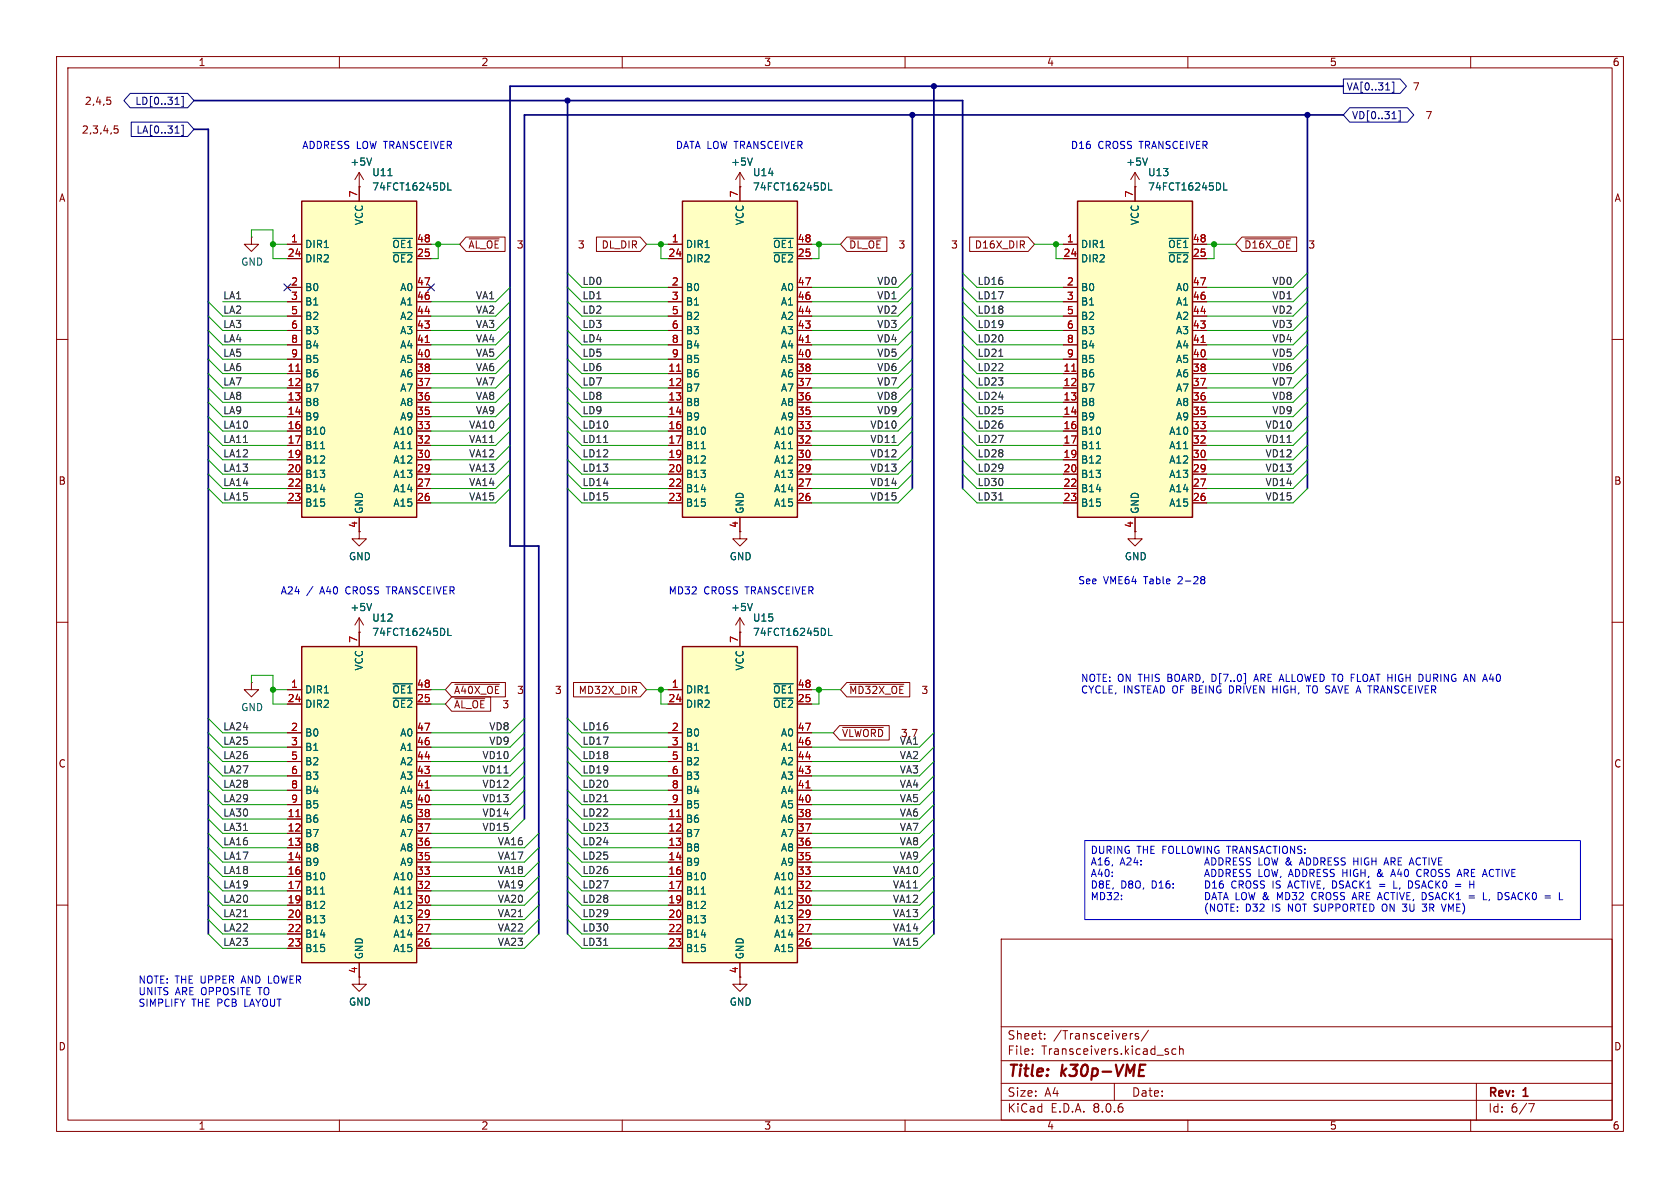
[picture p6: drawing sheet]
<svg xmlns="http://www.w3.org/2000/svg" width="297mm" height="210mm" viewBox="0 0 297 210" stroke-linecap="round" stroke-linejoin="round" font-family="sans-serif">
<g fill="none" stroke="#840000" stroke-width=".18">
<path d="M10 10h277v190h-277zM12 12h273v186h-273zM60 10v2M110 10v2M160 10v2M210 10v2M260 10v2M63.5 33h.1M63.5 30.5v2.5M63.5 30.5l-.8 1.3M63.5 30.5l.8 1.3M200.7 33h.1"/>
<path d="M200.7 30.5v2.5M200.7 30.5l-.8 1.3M200.7 30.5l.7 1.3M10 60h2M44.4 41.9v1.3h1.3l-1.3 1.3-1.2-1.3h1.2M44.4 41.9h.1M285 60h2M130.8 94v1.3h1.3l-1.3 1.2-1.3-1.2h1.3M10 110h2M63.5 111.8h.1M63.5 109.2l-.8 1.3M63.5 109.2v2.6"/>
<path d="M63.5 109.2l.8 1.3M285 110h2M44.4 120.7v1.2h1.3l-1.3 1.3-1.2-1.3h1.2M44.4 120.7h.1M10 160h2M285 160h2M177 166h108v32h-108zM60 198v2M110 198v2M160 198v2M177 194.5h108M177 191.5h108"/>
<path d="M177 187.5h108M177 181.5h108M182.5 186.3v.1M182.5 185.5v.1M184.7 183.6v.1M184.7 182.8v.1M197 191.5v3M200.1 182.7h.1M201.2 182.8l-.3-.1-.2 .2v.2l.5 .2v.3h-.5M203 182.1l-1.3 2M206.4 185.9l.2 .2-.2 .3M206.4 185.4l.1 .1"/>
<path d="M207.9 185.5l-.4-.1-.3 .3v.4l.1 .2h.6M208.5 185.5l.2-.1 .4 .1 .1 .9M208.5 184.9v1.5M210 198v2M260 198v2M261 191.5v6.5M270.2 195.1h1l-.6 1.5"/>
</g>
<path d="M201.3 190.2h1M201.6 188.2h.9" fill="none" stroke="#840000" stroke-width=".4"/>
<path d="M65.7 27.9l-.4 1.3M202.9 27.9l-.5 1.3M65.7 106.7l-.4 1.2" fill="none" stroke="#006464" stroke-width=".18"/>
<path d="M53.3 114.3h20.4v55.9h-20.4z" fill="#ffffc2"/>
<path d="M53.3 114.3h20.4v55.9h-20.4z" fill="none" stroke="#840000" stroke-width=".25"/>
<g fill="none" stroke="#840000" stroke-width=".18">
<path d="M63.5 111.8v2.5M50.8 121.9h2.5M50.8 129.5h2.5M50.8 124.5h2.5M50.8 132.1h2.5M50.8 139.7h2.5M50.8 137.2h2.5M50.8 134.6h2.5M73.7 121.9h2.5M73.7 129.5h2.5M73.7 124.5h2.5M73.7 132.1h2.5"/>
<path d="M73.7 139.7h2.5M73.7 137.2h2.5M73.7 134.6h2.5M50.8 144.8h2.5M50.8 147.3h2.5M50.8 149.9h2.5M50.8 152.4h2.5M50.8 154.9h2.5M50.8 157.5h2.5M50.8 142.2h2.5M73.7 144.8h2.5M73.7 147.3h2.5"/>
<path d="M73.7 149.9h2.5M73.7 152.4h2.5M73.7 154.9h2.5M73.7 157.5h2.5M73.7 142.2h2.5M50.8 160h2.5M50.8 162.6h2.5M50.8 165.1h2.5M50.8 167.6h2.5M63.5 170.2v2.5M73.7 160h2.5M73.7 162.6h2.5"/>
<path d="M73.7 165.1h2.5M73.7 167.6h2.5M130.8 172.7v1.3h1.3l-1.3 1.3-1.3-1.3h1.3"/>
</g>
<path d="M75.2 139.3h.7M52.3 144.4h.7" fill="none" stroke="#a90000" stroke-width=".18"/>
<path d="M79.2 111.1v1.2h.6M69.5 123.4h3.4M69.5 120.9h3.4M56.7 158.1h.7" fill="none" stroke="#006464" stroke-width=".18"/>
<path d="M120.6 114.3h20.4v55.9h-20.4z" fill="#ffffc2"/>
<path d="M120.6 114.3h20.4v55.9h-20.4z" fill="none" stroke="#840000" stroke-width=".25"/>
<g fill="none" stroke="#840000" stroke-width=".18">
<path d="M130.8 111.8v2.5M118.1 121.9h2.5M118.1 129.5h2.5M118.1 124.5h2.5M118.1 132.1h2.5M118.1 139.7h2.5M118.1 137.2h2.5M118.1 134.6h2.5M141 121.9h2.5M141 129.5h2.5M141 124.5h2.5M141 132.1h2.5"/>
<path d="M141 139.7h2.5M141 137.2h2.5M141 134.6h2.5M118.1 144.8h2.5M118.1 147.3h2.5M118.1 149.9h2.5M118.1 152.4h2.5M118.1 154.9h2.5M118.1 157.5h2.5M118.1 142.2h2.5M141 144.8h2.5M141 147.3h2.5"/>
<path d="M141 149.9h2.5M141 152.4h2.5M141 154.9h2.5M141 157.5h2.5M141 142.2h2.5M118.1 160h2.5M118.1 162.6h2.5M118.1 165.1h2.5M118.1 167.6h2.5M130.8 170.2v2.5M141 160h2.5M141 162.6h2.5"/>
<path d="M141 165.1h2.5M141 167.6h2.5"/>
</g>
<path d="M142.5 139.3h.7M119.6 144.4h.7" fill="none" stroke="#a90000" stroke-width=".18"/>
<path d="M146.5 111.1v1.2h.6M136.8 123.4h3.4M136.8 120.9h3.4M124 158.1h.7" fill="none" stroke="#006464" stroke-width=".18"/>
<path d="M53.3 35.6h20.4v55.8h-20.4z" fill="#ffffc2"/>
<path d="M53.3 35.6h20.4v55.8h-20.4z" fill="none" stroke="#840000" stroke-width=".25"/>
<g fill="none" stroke="#840000" stroke-width=".18">
<path d="M63.5 33v2.6M50.8 43.2h2.5M50.8 50.8h2.5M50.8 45.7h2.5M50.8 53.3h2.5M50.8 58.4h2.5M50.8 55.9h2.5M73.7 43.2h2.5M73.7 50.8h2.5M73.7 45.7h2.5M73.7 53.3h2.5M73.7 58.4h2.5"/>
<path d="M73.7 55.9h2.5M50.8 66h2.5M50.8 68.6h2.5M50.8 71.1h2.5M50.8 73.7h2.5M50.8 76.2h2.5M50.8 78.7h2.5M50.8 63.5h2.5M50.8 61h2.5M73.7 66h2.5M73.7 68.6h2.5M73.7 71.1h2.5"/>
<path d="M73.7 73.7h2.5M73.7 76.2h2.5M73.7 78.7h2.5M73.7 63.5h2.5M73.7 61h2.5M50.8 81.3h2.5M50.8 83.8h2.5M50.8 86.4h2.5M50.8 88.9h2.5M63.5 91.4v2.6M73.7 81.3h2.5M73.7 83.8h2.5"/>
<path d="M73.7 86.4h2.5M73.7 88.9h2.5"/>
</g>
<path d="M52.3 65.6h.7M75.2 60.5h.7" fill="none" stroke="#a90000" stroke-width=".18"/>
<path d="M68.6 31.1h.7M79.2 32.3v1.3h.6M69.5 44.7h3.4M69.5 42.1h3.4M56.7 79.3h.7" fill="none" stroke="#006464" stroke-width=".18"/>
<path d="M190.5 35.6h20.3v55.8h-20.3z" fill="#ffffc2"/>
<path d="M190.5 35.6h20.3v55.8h-20.3z" fill="none" stroke="#840000" stroke-width=".25"/>
<g fill="none" stroke="#840000" stroke-width=".18">
<path d="M200.7 33v2.6M188 43.2h2.5M188 50.8h2.5M188 45.7h2.5M188 53.3h2.5M188 58.4h2.5M188 55.9h2.5M210.8 43.2h2.6M210.8 50.8h2.6M210.8 45.7h2.6M210.8 53.3h2.6M210.8 58.4h2.6"/>
<path d="M210.8 55.9h2.6M188 66h2.5M188 68.6h2.5M188 71.1h2.5M188 73.7h2.5M188 76.2h2.5M188 78.7h2.5M188 63.5h2.5M188 61h2.5M210.8 66h2.6M210.8 68.6h2.6M210.8 71.1h2.6"/>
<path d="M210.8 73.7h2.6M210.8 76.2h2.6M210.8 78.7h2.6M210.8 63.5h2.6M210.8 61h2.6M63.5 94v1.3h1.3l-1.3 1.2-1.3-1.2h1.3M188 81.3h2.5M188 83.8h2.5M188 86.4h2.5M188 88.9h2.5M200.7 91.4v2.6M210.8 81.3h2.6"/>
<path d="M210.8 83.8h2.6M210.8 86.4h2.6M210.8 88.9h2.6M130.8 111.8h.1M130.8 109.2l-.8 1.3M130.8 109.2v2.6M130.8 109.2l.8 1.3"/>
</g>
<path d="M189.5 65.6h.7M212.3 60.5h.8" fill="none" stroke="#a90000" stroke-width=".18"/>
<path d="M216.3 32.3v1.3h.6M206.6 44.7h3.5M206.6 42.1h3.5M193.8 79.3h.8M133 106.7l-.4 1.2" fill="none" stroke="#006464" stroke-width=".18"/>
<path d="M120.6 35.6h20.4v55.8h-20.4z" fill="#ffffc2"/>
<path d="M120.6 35.6h20.4v55.8h-20.4z" fill="none" stroke="#840000" stroke-width=".25"/>
<g fill="none" stroke="#840000" stroke-width=".18">
<path d="M18.9 17.2h.6M19.4 17.7l.2 .2v.3l-.2 .3M20.2 22.3h.6M20.2 22.8l.4-.1 .3 .3-.1 .5h-.6M63.5 33h.1M63.5 33v2.6M130.8 33h.1M130.8 30.5v5.1M130.8 30.5l-.8 1.3M130.8 30.5l.8 1.3M200.7 33h.1M200.7 33v2.6"/>
<path d="M50.8 43.2h2.5M50.8 50.8h2.5M50.8 45.7h2.5M50.8 53.3h2.5M50.8 58.4h2.5M50.8 55.9h2.5M73.7 43.2h2.5M73.7 50.8h2.5M73.7 45.7h2.5M73.7 53.3h2.5M73.7 58.4h2.5M73.7 55.9h2.5"/>
<path d="M82.4 41.9h6.9v2.6h-6.9l-1.1-1.3zM82.9 42.2h5.3M105.4 41.9h7.8l1.1 1.3-1.1 1.3h-7.8zM118.1 43.2h2.5M118.1 50.8h2.5M118.1 45.7h2.5M118.1 53.3h2.5M118.1 58.4h2.5M118.1 55.9h2.5M141 43.2h2.5M141 50.8h2.5M141 45.7h2.5"/>
<path d="M141 53.3h2.5M141 58.4h2.5M141 55.9h2.5M149.7 41.9h7.1v2.6h-7.1l-1.1-1.3zM150.2 42.2h5.5M171.4 41.9h10.4l1.1 1.3-1.1 1.3h-10.4zM188 43.2h2.5M188 50.8h2.5M188 45.7h2.5M188 53.3h2.5M188 58.4h2.5M188 55.9h2.5"/>
<path d="M210.8 43.2h2.6M210.8 50.8h2.6M210.8 45.7h2.6M210.8 53.3h2.6M210.8 58.4h2.6M210.8 55.9h2.6M219.6 41.9h9.6v2.6h-9.6l-1.2-1.3zM220.1 42.2h8.1M50.8 66h2.5M50.8 68.6h2.5M50.8 71.1h2.5M50.8 73.7h2.5"/>
<path d="M50.8 76.2h2.5M50.8 78.7h2.5M50.8 63.5h2.5M50.8 61h2.5M73.7 66h2.5M73.7 68.6h2.5M73.7 71.1h2.5M73.7 73.7h2.5M73.7 76.2h2.5M73.7 78.7h2.5M73.7 63.5h2.5M73.7 61h2.5"/>
<path d="M118.1 66h2.5M118.1 68.6h2.5M118.1 71.1h2.5M118.1 73.7h2.5M118.1 76.2h2.5M118.1 78.7h2.5M118.1 63.5h2.5M118.1 61h2.5M141 66h2.5M141 68.6h2.5M141 71.1h2.5M141 73.7h2.5"/>
<path d="M141 76.2h2.5M141 78.7h2.5M141 63.5h2.5M141 61h2.5M188 66h2.5M188 68.6h2.5M188 71.1h2.5M188 73.7h2.5M188 76.2h2.5M188 78.7h2.5M188 63.5h2.5M188 61h2.5"/>
<path d="M210.8 66h2.6M210.8 68.6h2.6M210.8 71.1h2.6M210.8 73.7h2.6M210.8 76.2h2.6M210.8 78.7h2.6M210.8 63.5h2.6M210.8 61h2.6M50.8 81.3h2.5M50.8 83.8h2.5M50.8 86.4h2.5M50.8 88.9h2.5"/>
<path d="M63.5 91.4v2.6M73.7 81.3h2.5M73.7 83.8h2.5M73.7 86.4h2.5M73.7 88.9h2.5M118.1 81.3h2.5M118.1 83.8h2.5M118.1 86.4h2.5M118.1 88.9h2.5M130.8 91.4v2.6M141 81.3h2.5M141 83.8h2.5"/>
<path d="M141 86.4h2.5M141 88.9h2.5M188 81.3h2.5M188 83.8h2.5M188 86.4h2.5M188 88.9h2.5M200.7 91.4v3.9h1.2l-1.2 1.2-1.3-1.2h1.3M210.8 81.3h2.6M210.8 83.8h2.6M210.8 86.4h2.6M210.8 88.9h2.6M63.5 111.8h.1"/>
<path d="M63.5 111.8v2.5M130.8 111.8h.1M130.8 111.8v2.5M50.8 121.9h2.5M50.8 129.5h2.5M50.8 124.5h2.5M50.8 132.1h2.5M50.8 139.7h2.5M50.8 137.2h2.5M50.8 134.6h2.5M73.7 121.9h2.5M73.7 129.5h2.5"/>
<path d="M73.7 124.5h2.5M73.7 132.1h2.5M73.7 139.7h2.5M73.7 137.2h2.5M73.7 134.6h2.5M79.9 120.6h9.4v2.6h-9.4l-1.2-1.3zM79.9 123.2h6.8v2.5h-6.8l-1.2-1.2zM80.4 121h7.9M80.4 123.5h5.3M101.4 120.6h11.8l1.1 1.3-1.1 1.3h-11.8zM118.1 121.9h2.5M118.1 129.5h2.5"/>
<path d="M118.1 124.5h2.5M118.1 132.1h2.5M118.1 139.7h2.5M118.1 137.2h2.5M118.1 134.6h2.5M141 121.9h2.5M141 129.5h2.5M141 124.5h2.5M141 132.1h2.5M141 139.7h2.5M141 137.2h2.5M141 134.6h2.5"/>
<path d="M148.4 128.3h8.8v2.5h-8.8l-1.1-1.3zM149 128.6h7.2M149.7 120.6h11.1v2.6h-11.1l-1.1-1.3zM150.2 121h9.6M50.8 144.8h2.5M50.8 147.3h2.5M50.8 149.9h2.5M50.8 152.4h2.5M50.8 154.9h2.5M50.8 157.5h2.5M50.8 142.2h2.5M73.7 144.8h2.5"/>
<path d="M73.7 147.3h2.5M73.7 149.9h2.5M73.7 152.4h2.5M73.7 154.9h2.5M73.7 157.5h2.5M73.7 142.2h2.5M118.1 144.8h2.5M118.1 147.3h2.5M118.1 149.9h2.5M118.1 152.4h2.5M118.1 154.9h2.5M118.1 157.5h2.5"/>
<path d="M118.1 142.2h2.5M141 144.8h2.5M141 147.3h2.5M141 149.9h2.5M141 152.4h2.5M141 154.9h2.5M141 157.5h2.5M141 142.2h2.5M50.8 160h2.5M50.8 162.6h2.5M50.8 165.1h2.5M50.8 167.6h2.5"/>
<path d="M63.5 170.2v3.8h1.3l-1.3 1.3-1.3-1.3h1.3M73.7 160h2.5M73.7 162.6h2.5M73.7 165.1h2.5M73.7 167.6h2.5M118.1 160h2.5M118.1 162.6h2.5M118.1 165.1h2.5M118.1 167.6h2.5M130.8 170.2v2.5M141 160h2.5M141 162.6h2.5"/>
<path d="M141 165.1h2.5M141 167.6h2.5"/>
</g>
<path d="M52.3 65.6h.7M75.2 60.5h.7M119.6 65.6h.7M142.5 60.5h.7M189.5 65.6h.7M212.3 60.5h.8M75.2 139.3h.7M142.5 139.3h.7M52.3 144.4h.7M119.6 144.4h.7" fill="none" stroke="#a90000" stroke-width=".18"/>
<g fill="none" stroke="#006464" stroke-width=".18">
<path d="M65.7 27.9l-.4 1.3M68.6 31.1h.7M79.2 32.3v1.3h.6M133 27.9l-.4 1.3M146.5 32.3v1.3h.6M202.9 27.9l-.5 1.3M216.3 32.3v1.3h.6M69.5 44.7h3.4M69.5 42.1h3.4M136.8 44.7h3.4M136.8 42.1h3.4M206.6 44.7h3.5"/>
<path d="M206.6 42.1h3.5M56.7 79.3h.7M124 79.3h.7M193.8 79.3h.8M65.7 106.7l-.4 1.2M79.2 111.1v1.2h.6M133 106.7l-.4 1.2M146.5 111.1v1.2h.6M69.5 123.4h3.4M69.5 120.9h3.4M136.8 123.4h3.4M136.8 120.9h3.4"/>
<path d="M56.7 158.1h.7M124 158.1h.7"/>
</g>
<g fill="none" stroke="#000084" stroke-width=".18">
<path d="M23 16.5h10.2l1.1 1.3-1.1 1.3h-10.2l-1.1-1.3zM30.9 18.5h.8M32.1 17.1h.3v1.8h-.3M237.5 14h10l1.1 1.2-1.1 1.3h-10zM238.6 19h10.2l1.1 1.3-1.1 1.3h-10.2l-1.1-1.3zM246.1 14.5h.3v1.8h-.3M247.2 19.6h.3v1.8h-.3M23.2 21.6h10l1.1 1.3-1.1 1.2h-10zM30.9 23.5h.8M32.1 22.1h.3v1.9h-.3M246.1 21h.7M50.2 50.2l1.2 1.2"/>
<path d="M51.4 50.2l-1.2 1.2M75.6 50.2l1.2 1.2M76.8 50.2l-1.2 1.2"/>
</g>
<path d="M106.7 78.2h.7M176.6 63h.7M176.6 88.4h.7M106.7 141.7h.7M106.7 167.1h.7" fill="none" stroke="#0f0f0f" stroke-width=".18"/>
<g fill="none" stroke="#0000c2" stroke-width=".18">
<path d="M212.5 101.9h.3l.2 .3-.2 .3M212.5 102.5h.3M212.8 102.5l.2 .2v.3l-.2 .2h-.3M222.1 119.2l-.5 1.3M221.8 120.1h.6M231.3 121.2v1.3M260 120.5v-1.3l.7 1.3M191.8 148.6h87.6v14h-87.6zM213 152.9l.4-1.3 .4 1.3M213 155l.4-1.3 .4 1.3M213.1 152.5h.6M213.1 154.6h.6"/>
<path d="M213.1 155.7a.64 .64 0 0 1 .8 .7 .64 .64 0 0 1-.8 .6zM213.1 157.8a.64 .64 0 0 1 .8 .6 .64 .64 0 0 1-.8 .6zM213.5 159.6a1.46 1.46 0 0 0 0 2M214.2 151.6v1.3a.66 .66 0 0 0 .7-.3 .66 .66 0 0 0-.1-.8M214.2 153.7a.64 .64 0 0 1 .8 .6 .64 .64 0 0 1-.8 .7zM214.2 159l.5-1.2 .4 1.2M214.4 157h.7M214.4 156.1l.3-.4v1.3M214.4 158.7h.6M214.7 159.8v1.3l-.7-1.3v1.3M215.3 157.8h.7M215.3 160l.3-.2a.43 .43 0 0 1 .5 .4v.5a.42 .42 0 0 1-.4 .4 .42 .42 0 0 1-.4-.4z"/>
<path d="M215.5 151.6v1.3a.66 .66 0 0 0 .7-.3 .66 .66 0 0 0-.1-.8M215.5 153.7a.64 .64 0 0 1 .7 .6 .64 .64 0 0 1-.7 .7zM215.7 157.8v1.2M216.2 155.7l-.4 .1a.86 .86 0 0 0 0 1.2l.4-.1 .1-.4-.3-.3h-.2l-.2 .3M216.3 159l.4-1.2 .4 1.2M216.4 158.7h.6M216.5 159.8h.7M216.8 151.6v1.3M216.8 154.3h.6l.1-.2-.1-.3-.6-.1v1.3M216.8 159.8v1.3M217.1 152.3l.4 .6M217.1 154.3l.4 .7"/>
<path d="M217.5 151.9l-.1 .3-.6 .1M218 155.8l-.3 .5 .3 .6M218 151.6v1.3h.6M218 152.2h.5M218 154.3h.5M218.2 159.8h-.6v1.3h.6M218.6 153.7h-.6v1.3h.6M219.1 151.9l.2 .3 .4 .2 .2 .1-.3 .4-.5-.1M219.9 153.7h-.5l-.2 .1v.4l.5 .2 .2 .3-.3 .3-.5-.1M220.3 151.9l.2 .3 .4 .2 .2 .1-.3 .4-.5-.1M221.1 153.7h-.5l-.2 .1v.4l.5 .2 .2 .3-.3 .3-.5-.1M227.8 156.6h.6"/>
<path d="M228.1 155.7l.4 1.3M243.9 156.3h.9M243.9 156.7h.9M244.8 152.5h.6M245.1 151.6l-.4 1.3M246 154.6h.6M246.3 153.7l-.4 1.3M246.4 155.7v1.3h.6M247.5 156.9l-.1 .3M250.2 156.9l.2 .1M250.2 156l.3 .3M250.5 155.7l-.2 .1"/>
<path d="M250.6 153.9l-.1 .3v.5l.4 .3M255.7 159.8l-.5 1.3M259.7 158.4h1M259.7 158.7h1M259.8 155.7v1.3M260.6 155.7v1.3M262.2 157.8v1.2h.7M275.7 157.8v1.2M217.6 160.4h.4M218.8 161v.1M218.8 160.3v.1M251.5 161h.6"/>
<path d="M252 160.3l.1 .1"/>
</g>
<path d="M34.3 17.8h135.9v68.6M100.3 17.8v147.3M165.1 15.2v149.9M237.5 15.2h-147.3v81.3h5v68.6M34.3 22.9h2.5v142.2M161.3 20.3v66.1M231.1 20.3v66.1M237.5 20.3h-144.8v124.5" fill="none" stroke="#000084" stroke-width=".3"/>
<g fill="none" stroke="#009600" stroke-width=".18">
<path d="M36.8 58.4l2.6 2.6h11.4M36.8 53.3l2.6 2.6h11.4M36.8 55.9l2.6 2.5h11.4M39.4 53.3h11.4M44.4 41.9v-1.3h3.9v5.1h2.5M48.3 43.2h2.5M76.2 43.2h5.1M77.5 43.2v2.5h-1.3M90.2 58.4l-2.6 2.6h-11.4M90.2 53.3l-2.6 2.6h-11.4M90.2 55.9l-2.6 2.5h-11.4M90.2 50.8l-2.6 2.5h-11.4"/>
<path d="M100.3 58.4l2.6 2.6h15.2M100.3 53.3l2.6 2.6h15.2M100.3 55.9l2.6 2.5h15.2M100.3 50.8l2.6 2.5h15.2M100.3 48.3l2.6 2.5h15.2M114.3 43.2h3.8M116.8 43.2v2.5h1.3M143.5 43.2h5.1M144.8 43.2v2.5h-1.3M161.3 58.4l-2.6 2.6h-15.2M161.3 53.3l-2.6 2.6h-15.2M161.3 55.9l-2.6 2.5h-15.2"/>
<path d="M161.3 50.8l-2.6 2.5h-15.2M161.3 48.3l-2.6 2.5h-15.2M170.2 58.4l2.5 2.6h15.3M170.2 53.3l2.5 2.6h15.3M170.2 55.9l2.5 2.5h15.3M170.2 50.8l2.5 2.5h15.3M170.2 48.3l2.5 2.5h15.3M182.9 43.2h5.1M186.7 43.2v2.5h1.3M213.4 43.2h5M214.6 43.2v2.5h-1.2M231.1 58.4l-2.5 2.6h-15.2"/>
<path d="M231.1 53.3l-2.5 2.6h-15.2M231.1 55.9l-2.5 2.5h-15.2M231.1 50.8l-2.5 2.5h-15.2M231.1 48.3l-2.5 2.5h-15.2M36.8 63.5l2.6 2.5h11.4M36.8 73.7l2.6 2.5h11.4M36.8 61l2.6 2.5h11.4M36.8 71.1l2.6 2.6h11.4M36.8 66l2.6 2.6h11.4M36.8 76.2l2.6 2.5h11.4M36.8 78.7l2.6 2.6h11.4M36.8 68.6l2.6 2.5h11.4"/>
<path d="M90.2 63.5l-2.6 2.5h-11.4M90.2 73.7l-2.6 2.5h-11.4M90.2 61l-2.6 2.5h-11.4M90.2 71.1l-2.6 2.6h-11.4M90.2 66l-2.6 2.6h-11.4M90.2 76.2l-2.6 2.5h-11.4M90.2 78.7l-2.6 2.6h-11.4M90.2 68.6l-2.6 2.5h-11.4M100.3 63.5l2.6 2.5h15.2M100.3 73.7l2.6 2.5h15.2M100.3 61l2.6 2.5h15.2M100.3 71.1l2.6 2.6h15.2"/>
<path d="M100.3 66l2.6 2.6h15.2M100.3 76.2l2.6 2.5h15.2M100.3 78.7l2.6 2.6h15.2M100.3 68.6l2.6 2.5h15.2M161.3 63.5l-2.6 2.5h-15.2M161.3 73.7l-2.6 2.5h-15.2M161.3 61l-2.6 2.5h-15.2M161.3 71.1l-2.6 2.6h-15.2M161.3 66l-2.6 2.6h-15.2M161.3 76.2l-2.6 2.5h-15.2M161.3 78.7l-2.6 2.6h-15.2M161.3 68.6l-2.6 2.5h-15.2"/>
<path d="M170.2 63.5l2.5 2.5h15.3M170.2 73.7l2.5 2.5h15.3M170.2 61l2.5 2.5h15.3M170.2 71.1l2.5 2.6h15.3M170.2 66l2.5 2.6h15.3M170.2 76.2l2.5 2.5h15.3M170.2 78.7l2.5 2.6h15.3M170.2 68.6l2.5 2.5h15.3M231.1 63.5l-2.5 2.5h-15.2M231.1 73.7l-2.5 2.5h-15.2M231.1 61l-2.5 2.5h-15.2M231.1 71.1l-2.5 2.6h-15.2"/>
<path d="M231.1 66l-2.5 2.6h-15.2M231.1 76.2l-2.5 2.5h-15.2M231.1 78.7l-2.5 2.6h-15.2M231.1 68.6l-2.5 2.5h-15.2M36.8 86.4l2.6 2.5h11.4M36.8 83.8l2.6 2.6h11.4M36.8 81.3l2.6 2.5h11.4M90.2 86.4l-2.6 2.5h-11.4M90.2 83.8l-2.6 2.6h-11.4M90.2 81.3l-2.6 2.5h-11.4M100.3 86.4l2.6 2.5h15.2M100.3 83.8l2.6 2.6h15.2"/>
<path d="M100.3 81.3l2.6 2.5h15.2M161.3 86.4l-2.6 2.5h-15.2M161.3 83.8l-2.6 2.6h-15.2M161.3 81.3l-2.6 2.5h-15.2M170.2 86.4l2.5 2.5h15.3M170.2 83.8l2.5 2.6h15.3M170.2 81.3l2.5 2.5h15.3M231.1 86.4l-2.5 2.5h-15.2M231.1 83.8l-2.5 2.6h-15.2M231.1 81.3l-2.5 2.5h-15.2M36.8 129.5l2.6 2.6h11.4M36.8 127l2.6 2.5h11.4"/>
<path d="M36.8 139.7l2.6 2.5h11.4M36.8 132.1l2.6 2.5h11.4M36.8 134.6l2.6 2.6h11.4M36.8 137.2l2.6 2.5h11.4M44.4 120.7v-1.3h3.9v5.1h2.5M48.3 121.9h2.5M76.2 121.9h2.5M76.2 124.5h2.5M92.7 129.5l-2.5 2.6h-14M92.7 127l-2.5 2.5h-14M92.7 139.7l-2.5 2.5h-14M92.7 132.1l-2.5 2.5h-14"/>
<path d="M92.7 134.6l-2.5 2.6h-14M92.7 137.2l-2.5 2.5h-14M100.3 129.5l2.6 2.6h15.2M100.3 127l2.6 2.5h15.2M100.3 139.7l2.6 2.5h15.2M100.3 132.1l2.6 2.5h15.2M100.3 134.6l2.6 2.6h15.2M100.3 137.2l2.6 2.5h15.2M114.3 121.9h3.8M116.8 121.9v2.6h1.3M143.5 121.9h5.1M143.5 129.5h3.8"/>
<path d="M144.8 121.9v2.6h-1.3M165.1 129.5l-2.5 2.6h-19.1M165.1 139.7l-2.5 2.5h-19.1M165.1 132.1l-2.5 2.5h-19.1M165.1 134.6l-2.5 2.6h-19.1M165.1 137.2l-2.5 2.5h-19.1M36.8 147.3l2.6 2.6h11.4M36.8 154.9l2.6 2.6h11.4M36.8 152.4l2.6 2.5h11.4M36.8 149.9l2.6 2.5h11.4M36.8 144.8l2.6 2.5h11.4M36.8 157.5l2.6 2.5h11.4"/>
<path d="M36.8 142.2l2.6 2.6h11.4M92.7 144.8l-2.5 2.5h-14M92.7 142.2l-2.5 2.6h-14M95.2 147.3l-2.5 2.6h-16.5M95.2 154.9l-2.5 2.6h-16.5M95.2 152.4l-2.5 2.5h-16.5M95.2 149.9l-2.5 2.5h-16.5M95.2 157.5l-2.5 2.5h-16.5M100.3 147.3l2.6 2.6h15.2M100.3 154.9l2.6 2.6h15.2M100.3 152.4l2.6 2.5h15.2M100.3 149.9l2.6 2.5h15.2"/>
<path d="M100.3 144.8l2.6 2.5h15.2M100.3 157.5l2.6 2.5h15.2M100.3 142.2l2.6 2.6h15.2M165.1 147.3l-2.5 2.6h-19.1M165.1 154.9l-2.5 2.6h-19.1M165.1 152.4l-2.5 2.5h-19.1M165.1 149.9l-2.5 2.5h-19.1M165.1 144.8l-2.5 2.5h-19.1M165.1 157.5l-2.5 2.5h-19.1M165.1 142.2l-2.5 2.6h-19.1M36.8 160l2.6 2.6h11.4M36.8 165.1l2.6 2.5h11.4"/>
<path d="M36.8 162.6l2.6 2.5h11.4M95.2 160l-2.5 2.6h-16.5M95.2 165.1l-2.5 2.5h-16.5M95.2 162.6l-2.5 2.5h-16.5M100.3 160l2.6 2.6h15.2M100.3 165.1l2.6 2.5h15.2M100.3 162.6l2.6 2.5h15.2M165.1 160l-2.5 2.6h-19.1M165.1 165.1l-2.5 2.5h-19.1M165.1 162.6l-2.5 2.5h-19.1"/>
</g>
<g fill="#009600" stroke="#009600" stroke-width=".18">
<circle cx="116.8" cy="121.9" r=".46"/>
<circle cx="48.3" cy="121.9" r=".46"/>
<circle cx="116.8" cy="43.2" r=".46"/>
<circle cx="144.8" cy="43.2" r=".46"/>
<circle cx="144.8" cy="121.9" r=".46"/>
<circle cx="77.5" cy="43.2" r=".46"/>
<circle cx="48.3" cy="43.2" r=".46"/>
<circle cx="186.7" cy="43.2" r=".46"/>
<circle cx="214.6" cy="43.2" r=".46"/>
</g>
<g fill="#000084" stroke="#000084" stroke-width=".18">
<circle cx="165.1" cy="15.2" r=".46"/>
<circle cx="161.3" cy="20.3" r=".46"/>
<circle cx="100.3" cy="17.8" r=".46"/>
<circle cx="231.1" cy="20.3" r=".46"/>
</g>
<g font-size="2.8" fill="#840000">
<text x="178" y="190.9">Title:</text>
<text x="187.7" y="190.9">k30p-VME</text>
</g>
<g font-size="2.1" fill="#840000">
<text x="178" y="184">Sheet:</text>
<text x="186.2" y="184">/Transceivers/</text>
<text x="178" y="186.7">File:</text>
<text x="184.1" y="186.7">Transceivers.kicad_sch</text>
<text x="178" y="196.9">KiCad</text>
<text x="178" y="194.1">Size:</text>
<text x="184.7" y="194.1">A4</text>
<text x="185.7" y="196.9">E.D.A.</text>
<text x="193.3" y="196.9">8.0.6</text>
<text x="200" y="194.1">Date:</text>
<text x="263" y="194.3">Rev:</text>
<text x="263" y="196.9">Id:</text>
<text x="267.1" y="196.9">6/7</text>
<text x="269.4" y="194.3">1</text>
</g>
<g font-size="1.8" fill="#840000">
<text x="35" y="11.9">1</text>
<text x="85" y="11.9">2</text>
<text x="135" y="11.9">3</text>
<text x="185" y="11.9">4</text>
<text x="235" y="11.9">5</text>
<text x="285" y="11.9">6</text>
<text x="249.7" y="16.2">7</text>
<text x="14.4" y="23.8">2,3,4,5</text>
<text x="14.9" y="18.7">2,4,5</text>
<text x="251.9" y="21.3">7</text>
<text x="10.3" y="35.9">A</text>
<text x="285.3" y="35.9">A</text>
<text x="82.7" y="44.1">~{AL_OE}</text>
<text x="91.3" y="44.1">3</text>
<text x="102.1" y="44.1">3</text>
<text x="106.3" y="44.1">DL_DIR</text>
<text x="150" y="44.1">~{DL_OE} 3</text>
<text x="168" y="44.1">3</text>
<text x="172.2" y="44.1">D16X_DIR</text>
<text x="219.9" y="44.1">~{D16X_OE}</text>
<text x="231.2" y="44.1">3</text>
<text x="10.3" y="85.9">B</text>
<text x="285.3" y="85.9">B</text>
<text x="130.6" y="93.4" transform="rotate(-90 130.6 93.4)">4</text>
<text x="200.4" y="93.4" transform="rotate(-90 200.4 93.4)">4</text>
<text x="80.2" y="122.9">~{A40X_OE} 3</text>
<text x="80.2" y="125.4">~{AL_OE} 3</text>
<text x="98" y="122.9">3</text>
<text x="102.2" y="122.9">MD32X_DIR</text>
<text x="150" y="122.9">~{MD32X_OE} 3</text>
<text x="148.7" y="130.5">~{VLWORD} 3,7</text>
<text x="10.3" y="135.9">C</text>
<text x="285.3" y="135.9">C</text>
<text x="63.2" y="172.2" transform="rotate(-90 63.2 172.2)">4</text>
<text x="130.6" y="172.2" transform="rotate(-90 130.6 172.2)">4</text>
<text x="10.3" y="185.9">D</text>
<text x="285.3" y="185.9">D</text>
<text x="35" y="199.9">1</text>
<text x="85" y="199.9">2</text>
<text x="135" y="199.9">3</text>
<text x="185" y="199.9">4</text>
<text x="235" y="199.9">5</text>
<text x="285" y="199.9">6</text>
</g>
<g font-size="1.8" fill="#000084">
<text x="238" y="16.2">VA[0..31]</text>
<text x="23.8" y="18.7">LD[0..31]</text>
<text x="24" y="23.8">LA[0..31]</text>
<text x="238.9" y="21.3">VD[0..31]</text>
</g>
<g font-size="1.8" fill="#0000c2">
<text x="53.3" y="26.4">ADDRESS LOW TRANSCEIVER</text>
<text x="119.4" y="26.4">DATA LOW TRANSCEIVER</text>
<text x="189.2" y="26.4">D16</text>
<text x="194.1" y="26.4">CROSS TRANSCEIVER</text>
<text x="49.5" y="105.2">A24</text>
<text x="54.2" y="105.2">/</text>
<text x="56.7" y="105.2">A40</text>
<text x="61.4" y="105.2">CROSS TRANSCEIVER</text>
<text x="118.1" y="105.2">MD32</text>
<text x="124.4" y="105.2">CROSS TRANSCEIVER</text>
<text x="190.5" y="103.5">See</text>
<text x="195.1" y="103.5">VME64</text>
<text x="202.4" y="103.5">Table</text>
<text x="208.5" y="103.5">2-28</text>
<text x="191" y="120.7">NOTE: ON THIS</text>
<text x="191" y="122.8">CYCLE, INSTEAD OF BEING</text>
<text x="206.7" y="120.7">BOARD, D[7..0]</text>
<text x="217.8" y="122.8">DRIVEN HIGH,</text>
<text x="222.4" y="120.7">ARE ALLOWED TO FLOAT HIGH</text>
<text x="232" y="122.8">TO SAVE A TRANSCEIVER</text>
<text x="252.5" y="120.7">DURING</text>
<text x="260.7" y="120.7">AN A40</text>
<text x="192.7" y="151.3">DURING</text>
<text x="192.7" y="153.3">A16,</text>
<text x="192.7" y="155.4">A40:</text>
<text x="198" y="153.3">A24: ADDRESS</text>
<text x="201" y="151.3">THE FOLLOWING TRANSACTIONS:</text>
<text x="222.4" y="155.4">LOW, ADDRESS HIGH,</text>
<text x="222.6" y="153.3">LOW &amp;</text>
<text x="230.3" y="153.3">ADDRESS HIGH</text>
<text x="243.9" y="155.4">&amp;</text>
<text x="245.6" y="153.3">ARE ACTIVE</text>
<text x="246.7" y="155.4">A40</text>
<text x="251.3" y="155.4">CROSS ARE ACTIVE</text>
<text x="192.7" y="157.4">D8E,</text>
<text x="192.7" y="159.4">MD32:</text>
<text x="198.1" y="157.4">D8O,</text>
<text x="203.7" y="157.4">D16: D16</text>
<text x="218.3" y="159.4">LOW &amp;</text>
<text x="218.4" y="157.4">CROSS IS</text>
<text x="220.1" y="161.5">D32</text>
<text x="225" y="161.5">IS</text>
<text x="226" y="159.4">MD32</text>
<text x="228" y="161.5">NOT SUPPORTED ON 3U</text>
<text x="228.9" y="157.4">ACTIVE, DSACK1</text>
<text x="232.4" y="159.4">CROSS ARE ACTIVE, DSACK1</text>
<text x="245.3" y="157.4">=</text>
<text x="248.1" y="157.4">L,</text>
<text x="250.9" y="157.4">DSACK0</text>
<text x="252.6" y="161.5">3R</text>
<text x="256.2" y="161.5">VME)</text>
<text x="259.3" y="157.4">=</text>
<text x="263.7" y="159.4">L,</text>
<text x="266.5" y="159.4">DSACK0</text>
<text x="275" y="159.4">=</text>
<text x="24.4" y="174.1">NOTE: THE UPPER</text>
<text x="24.4" y="176.1">UNITS</text>
<text x="24.4" y="178.2">SIMPLIFY</text>
<text x="31" y="176.1">ARE OPPOSITE</text>
<text x="33.9" y="178.2">THE PCB</text>
<text x="43" y="174.1">AND LOWER</text>
<text x="43.5" y="178.2">LAYOUT</text>
<text x="46" y="176.1">TO</text>
</g>
<g font-size="1.8" fill="#006464">
<text x="61.8" y="29.5">+5V</text>
<text x="129.2" y="29.5">+5V</text>
<text x="199" y="29.5">+5V</text>
<text x="65.7" y="31.3">U11</text>
<text x="65.7" y="33.9">74FCT16245DL</text>
<text x="133" y="31.3">U14</text>
<text x="133" y="33.9">74FCT16245DL</text>
<text x="202.9" y="31.3">U13</text>
<text x="202.9" y="33.9">74FCT16245DL</text>
<text x="64.4" y="39.9" transform="rotate(-90 64.4 39.9)">VCC</text>
<text x="131.7" y="39.9" transform="rotate(-90 131.7 39.9)">VCC</text>
<text x="201.5" y="39.9" transform="rotate(-90 201.5 39.9)">VCC</text>
<text x="42.5" y="47.2">GND</text>
<text x="53.8" y="44">DIR1</text>
<text x="53.8" y="46.6">DIR2</text>
<text x="69.3" y="46.6">~{OE2}</text>
<text x="69.3" y="44">~{OE1}</text>
<text x="121.2" y="44">DIR1</text>
<text x="121.2" y="46.6">DIR2</text>
<text x="136.6" y="46.6">~{OE2}</text>
<text x="136.6" y="44">~{OE1}</text>
<text x="191" y="44">DIR1</text>
<text x="191" y="46.6">DIR2</text>
<text x="206.4" y="46.6">~{OE2}</text>
<text x="206.4" y="44">~{OE1}</text>
<text x="53.8" y="51.7">B0</text>
<text x="70.7" y="51.7">A0</text>
<text x="121.2" y="51.7">B0</text>
<text x="138" y="51.7">A0</text>
<text x="191" y="51.7">B0</text>
<text x="207.8" y="51.7">A0</text>
<text x="53.8" y="54.2">B1</text>
<text x="53.8" y="56.7">B2</text>
<text x="53.8" y="59.3">B3</text>
<text x="70.7" y="59.3">A3</text>
<text x="70.7" y="56.7">A2</text>
<text x="70.7" y="54.2">A1</text>
<text x="121.2" y="54.2">B1</text>
<text x="121.2" y="56.7">B2</text>
<text x="121.2" y="59.3">B3</text>
<text x="138" y="59.3">A3</text>
<text x="138" y="56.7">A2</text>
<text x="138" y="54.2">A1</text>
<text x="191" y="54.2">B1</text>
<text x="191" y="56.7">B2</text>
<text x="191" y="59.3">B3</text>
<text x="207.8" y="59.3">A3</text>
<text x="207.8" y="56.7">A2</text>
<text x="207.8" y="54.2">A1</text>
<text x="53.8" y="61.8">B4</text>
<text x="53.8" y="64.4">B5</text>
<text x="70.7" y="64.4">A5</text>
<text x="70.7" y="61.8">A4</text>
<text x="121.2" y="61.8">B4</text>
<text x="121.2" y="64.4">B5</text>
<text x="138" y="64.4">A5</text>
<text x="138" y="61.8">A4</text>
<text x="191" y="61.8">B4</text>
<text x="191" y="64.4">B5</text>
<text x="207.8" y="64.4">A5</text>
<text x="207.8" y="61.8">A4</text>
<text x="53.8" y="66.9">B6</text>
<text x="53.8" y="69.4">B7</text>
<text x="53.8" y="72">B8</text>
<text x="70.7" y="72">A8</text>
<text x="70.7" y="69.4">A7</text>
<text x="70.7" y="66.9">A6</text>
<text x="121.2" y="66.9">B6</text>
<text x="121.2" y="69.4">B7</text>
<text x="121.2" y="72">B8</text>
<text x="138" y="72">A8</text>
<text x="138" y="69.4">A7</text>
<text x="138" y="66.9">A6</text>
<text x="191" y="66.9">B6</text>
<text x="191" y="69.4">B7</text>
<text x="191" y="72">B8</text>
<text x="207.8" y="72">A8</text>
<text x="207.8" y="69.4">A7</text>
<text x="207.8" y="66.9">A6</text>
<text x="53.8" y="74.5">B9</text>
<text x="53.8" y="77.1">B10</text>
<text x="69.4" y="77.1">A10</text>
<text x="70.7" y="74.5">A9</text>
<text x="121.2" y="74.5">B9</text>
<text x="121.2" y="77.1">B10</text>
<text x="136.8" y="77.1">A10</text>
<text x="138" y="74.5">A9</text>
<text x="191" y="74.5">B9</text>
<text x="191" y="77.1">B10</text>
<text x="206.6" y="77.1">A10</text>
<text x="207.8" y="74.5">A9</text>
<text x="53.8" y="79.6">B11</text>
<text x="53.8" y="82.1">B12</text>
<text x="69.4" y="82.1">A12</text>
<text x="69.4" y="79.6">A11</text>
<text x="121.2" y="79.6">B11</text>
<text x="121.2" y="82.1">B12</text>
<text x="136.8" y="82.1">A12</text>
<text x="136.8" y="79.6">A11</text>
<text x="191" y="79.6">B11</text>
<text x="191" y="82.1">B12</text>
<text x="206.6" y="82.1">A12</text>
<text x="206.6" y="79.6">A11</text>
<text x="53.8" y="84.7">B13</text>
<text x="53.8" y="87.2">B14</text>
<text x="53.8" y="89.8">B15</text>
<text x="69.4" y="89.8">A15</text>
<text x="69.4" y="87.2">A14</text>
<text x="69.4" y="84.7">A13</text>
<text x="121.2" y="84.7">B13</text>
<text x="121.2" y="87.2">B14</text>
<text x="121.2" y="89.8">B15</text>
<text x="136.8" y="89.8">A15</text>
<text x="136.8" y="87.2">A14</text>
<text x="136.8" y="84.7">A13</text>
<text x="191" y="84.7">B13</text>
<text x="191" y="87.2">B14</text>
<text x="191" y="89.8">B15</text>
<text x="206.6" y="89.8">A15</text>
<text x="206.6" y="87.2">A14</text>
<text x="206.6" y="84.7">A13</text>
<text x="64.4" y="90.9" transform="rotate(-90 64.4 90.9)">GND</text>
<text x="131.7" y="90.9" transform="rotate(-90 131.7 90.9)">GND</text>
<text x="201.5" y="90.9" transform="rotate(-90 201.5 90.9)">GND</text>
<text x="61.6" y="99.2">GND</text>
<text x="128.9" y="99.2">GND</text>
<text x="198.8" y="99.2">GND</text>
<text x="61.8" y="108.2">+5V</text>
<text x="65.7" y="110.1">U12</text>
<text x="65.7" y="112.6">74FCT16245DL</text>
<text x="129.2" y="108.2">+5V</text>
<text x="133" y="110.1">U15</text>
<text x="133" y="112.6">74FCT16245DL</text>
<text x="64.4" y="118.6" transform="rotate(-90 64.4 118.6)">VCC</text>
<text x="131.7" y="118.6" transform="rotate(-90 131.7 118.6)">VCC</text>
<text x="42.5" y="125.9">GND</text>
<text x="53.8" y="122.8">DIR1</text>
<text x="53.8" y="125.3">DIR2</text>
<text x="69.3" y="125.3">~{OE2}</text>
<text x="69.3" y="122.8">~{OE1}</text>
<text x="121.2" y="122.8">DIR1</text>
<text x="121.2" y="125.3">DIR2</text>
<text x="136.6" y="125.3">~{OE2}</text>
<text x="136.6" y="122.8">~{OE1}</text>
<text x="53.8" y="130.4">B0</text>
<text x="70.7" y="130.4">A0</text>
<text x="121.2" y="130.4">B0</text>
<text x="138" y="130.4">A0</text>
<text x="53.8" y="132.9">B1</text>
<text x="53.8" y="135.5">B2</text>
<text x="70.7" y="135.5">A2</text>
<text x="70.7" y="132.9">A1</text>
<text x="121.2" y="132.9">B1</text>
<text x="121.2" y="135.5">B2</text>
<text x="138" y="135.5">A2</text>
<text x="138" y="132.9">A1</text>
<text x="53.8" y="138">B3</text>
<text x="53.8" y="140.6">B4</text>
<text x="53.8" y="143.1">B5</text>
<text x="70.7" y="143.1">A5</text>
<text x="70.7" y="140.6">A4</text>
<text x="70.7" y="138">A3</text>
<text x="121.2" y="138">B3</text>
<text x="121.2" y="140.6">B4</text>
<text x="121.2" y="143.1">B5</text>
<text x="138" y="143.1">A5</text>
<text x="138" y="140.6">A4</text>
<text x="138" y="138">A3</text>
<text x="53.8" y="145.6">B6</text>
<text x="53.8" y="148.2">B7</text>
<text x="70.7" y="148.2">A7</text>
<text x="70.7" y="145.6">A6</text>
<text x="121.2" y="145.6">B6</text>
<text x="121.2" y="148.2">B7</text>
<text x="138" y="148.2">A7</text>
<text x="138" y="145.6">A6</text>
<text x="53.8" y="150.7">B8</text>
<text x="53.8" y="153.3">B9</text>
<text x="53.8" y="155.8">B10</text>
<text x="69.4" y="155.8">A10</text>
<text x="70.7" y="153.3">A9</text>
<text x="70.7" y="150.7">A8</text>
<text x="121.2" y="150.7">B8</text>
<text x="121.2" y="153.3">B9</text>
<text x="121.2" y="155.8">B10</text>
<text x="136.8" y="155.8">A10</text>
<text x="138" y="153.3">A9</text>
<text x="138" y="150.7">A8</text>
<text x="53.8" y="158.3">B11</text>
<text x="53.8" y="160.9">B12</text>
<text x="69.4" y="160.9">A12</text>
<text x="69.4" y="158.3">A11</text>
<text x="121.2" y="158.3">B11</text>
<text x="121.2" y="160.9">B12</text>
<text x="136.8" y="160.9">A12</text>
<text x="136.8" y="158.3">A11</text>
<text x="53.8" y="163.4">B13</text>
<text x="53.8" y="166">B14</text>
<text x="69.4" y="166">A14</text>
<text x="69.4" y="163.4">A13</text>
<text x="121.2" y="163.4">B13</text>
<text x="121.2" y="166">B14</text>
<text x="136.8" y="166">A14</text>
<text x="136.8" y="163.4">A13</text>
<text x="53.8" y="168.5">B15</text>
<text x="64.4" y="169.7" transform="rotate(-90 64.4 169.7)">GND</text>
<text x="69.4" y="168.5">A15</text>
<text x="121.2" y="168.5">B15</text>
<text x="131.7" y="169.7" transform="rotate(-90 131.7 169.7)">GND</text>
<text x="136.8" y="168.5">A15</text>
<text x="61.6" y="178">GND</text>
<text x="128.9" y="178">GND</text>
</g>
<g font-size="1.8" fill="#a90000">
<text x="63.2" y="35" transform="rotate(-90 63.2 35)">7</text>
<text x="130.6" y="35" transform="rotate(-90 130.6 35)">7</text>
<text x="200.4" y="35" transform="rotate(-90 200.4 35)">7</text>
<text x="50.8" y="45.5">24</text>
<text x="51.4" y="42.9">1</text>
<text x="73.6" y="45.5">25</text>
<text x="73.6" y="42.9">48</text>
<text x="118.1" y="45.5">24</text>
<text x="118.7" y="42.9">1</text>
<text x="140.9" y="45.5">25</text>
<text x="140.9" y="42.9">48</text>
<text x="187.9" y="45.5">24</text>
<text x="188.5" y="42.9">1</text>
<text x="210.8" y="45.5">25</text>
<text x="210.8" y="42.9">48</text>
<text x="51.4" y="50.5">2</text>
<text x="51.4" y="53.1">3</text>
<text x="73.6" y="53.1">46</text>
<text x="73.6" y="50.5">47</text>
<text x="118.7" y="50.5">2</text>
<text x="118.7" y="53.1">3</text>
<text x="140.9" y="53.1">46</text>
<text x="140.9" y="50.5">47</text>
<text x="188.5" y="50.5">2</text>
<text x="188.5" y="53.1">3</text>
<text x="210.8" y="53.1">46</text>
<text x="210.8" y="50.5">47</text>
<text x="51.4" y="55.6">5</text>
<text x="51.4" y="58.2">6</text>
<text x="73.6" y="58.2">43</text>
<text x="73.6" y="55.6">44</text>
<text x="118.7" y="55.6">5</text>
<text x="118.7" y="58.2">6</text>
<text x="140.9" y="58.2">43</text>
<text x="140.9" y="55.6">44</text>
<text x="188.5" y="55.6">5</text>
<text x="188.5" y="58.2">6</text>
<text x="210.8" y="58.2">43</text>
<text x="210.8" y="55.6">44</text>
<text x="50.8" y="65.8">11</text>
<text x="51.4" y="60.7">8</text>
<text x="51.4" y="63.2">9</text>
<text x="73.6" y="65.8">38</text>
<text x="73.6" y="63.2">40</text>
<text x="73.6" y="60.7">41</text>
<text x="118.1" y="65.8">11</text>
<text x="118.7" y="60.7">8</text>
<text x="118.7" y="63.2">9</text>
<text x="140.9" y="65.8">38</text>
<text x="140.9" y="63.2">40</text>
<text x="140.9" y="60.7">41</text>
<text x="187.9" y="65.8">11</text>
<text x="188.5" y="60.7">8</text>
<text x="188.5" y="63.2">9</text>
<text x="210.8" y="65.8">38</text>
<text x="210.8" y="63.2">40</text>
<text x="210.8" y="60.7">41</text>
<text x="50.8" y="68.3">12</text>
<text x="50.8" y="70.9">13</text>
<text x="73.6" y="70.9">36</text>
<text x="73.6" y="68.3">37</text>
<text x="118.1" y="68.3">12</text>
<text x="118.1" y="70.9">13</text>
<text x="140.9" y="70.9">36</text>
<text x="140.9" y="68.3">37</text>
<text x="187.9" y="68.3">12</text>
<text x="187.9" y="70.9">13</text>
<text x="210.8" y="70.9">36</text>
<text x="210.8" y="68.3">37</text>
<text x="50.8" y="73.4">14</text>
<text x="50.8" y="75.9">16</text>
<text x="73.6" y="75.9">33</text>
<text x="73.6" y="73.4">35</text>
<text x="118.1" y="73.4">14</text>
<text x="118.1" y="75.9">16</text>
<text x="140.9" y="75.9">33</text>
<text x="140.9" y="73.4">35</text>
<text x="187.9" y="73.4">14</text>
<text x="187.9" y="75.9">16</text>
<text x="210.8" y="75.9">33</text>
<text x="210.8" y="73.4">35</text>
<text x="50.8" y="78.5">17</text>
<text x="50.8" y="81">19</text>
<text x="50.8" y="83.6">20</text>
<text x="73.6" y="83.6">29</text>
<text x="73.6" y="81">30</text>
<text x="73.6" y="78.5">32</text>
<text x="118.1" y="78.5">17</text>
<text x="118.1" y="81">19</text>
<text x="118.1" y="83.6">20</text>
<text x="140.9" y="83.6">29</text>
<text x="140.9" y="81">30</text>
<text x="140.9" y="78.5">32</text>
<text x="187.9" y="78.5">17</text>
<text x="187.9" y="81">19</text>
<text x="187.9" y="83.6">20</text>
<text x="210.8" y="83.6">29</text>
<text x="210.8" y="81">30</text>
<text x="210.8" y="78.5">32</text>
<text x="50.8" y="86.1">22</text>
<text x="50.8" y="88.6">23</text>
<text x="73.6" y="88.6">26</text>
<text x="73.6" y="86.1">27</text>
<text x="118.1" y="86.1">22</text>
<text x="118.1" y="88.6">23</text>
<text x="140.9" y="88.6">26</text>
<text x="140.9" y="86.1">27</text>
<text x="187.9" y="86.1">22</text>
<text x="187.9" y="88.6">23</text>
<text x="210.8" y="88.6">26</text>
<text x="210.8" y="86.1">27</text>
<text x="63.2" y="93.4" transform="rotate(-90 63.2 93.4)">4</text>
<text x="63.2" y="113.7" transform="rotate(-90 63.2 113.7)">7</text>
<text x="130.6" y="113.7" transform="rotate(-90 130.6 113.7)">7</text>
<text x="50.8" y="124.2">24</text>
<text x="51.4" y="121.7">1</text>
<text x="73.6" y="124.2">25</text>
<text x="73.6" y="121.7">48</text>
<text x="118.1" y="124.2">24</text>
<text x="118.7" y="121.7">1</text>
<text x="140.9" y="124.2">25</text>
<text x="140.9" y="121.7">48</text>
<text x="51.4" y="129.3">2</text>
<text x="51.4" y="131.8">3</text>
<text x="73.6" y="131.8">46</text>
<text x="73.6" y="129.3">47</text>
<text x="118.7" y="129.3">2</text>
<text x="118.7" y="131.8">3</text>
<text x="140.9" y="131.8">46</text>
<text x="140.9" y="129.3">47</text>
<text x="51.4" y="134.4">5</text>
<text x="51.4" y="136.9">6</text>
<text x="73.6" y="136.9">43</text>
<text x="73.6" y="134.4">44</text>
<text x="118.7" y="134.4">5</text>
<text x="118.7" y="136.9">6</text>
<text x="140.9" y="136.9">43</text>
<text x="140.9" y="134.4">44</text>
<text x="51.4" y="139.4">8</text>
<text x="51.4" y="142">9</text>
<text x="73.6" y="142">40</text>
<text x="73.6" y="139.4">41</text>
<text x="118.7" y="139.4">8</text>
<text x="118.7" y="142">9</text>
<text x="140.9" y="142">40</text>
<text x="140.9" y="139.4">41</text>
<text x="50.8" y="144.5">11</text>
<text x="50.8" y="147.1">12</text>
<text x="50.8" y="149.6">13</text>
<text x="73.6" y="149.6">36</text>
<text x="73.6" y="147.1">37</text>
<text x="73.6" y="144.5">38</text>
<text x="118.1" y="144.5">11</text>
<text x="118.1" y="147.1">12</text>
<text x="118.1" y="149.6">13</text>
<text x="140.9" y="149.6">36</text>
<text x="140.9" y="147.1">37</text>
<text x="140.9" y="144.5">38</text>
<text x="50.8" y="152.1">14</text>
<text x="50.8" y="154.7">16</text>
<text x="73.6" y="154.7">33</text>
<text x="73.6" y="152.1">35</text>
<text x="118.1" y="152.1">14</text>
<text x="118.1" y="154.7">16</text>
<text x="140.9" y="154.7">33</text>
<text x="140.9" y="152.1">35</text>
<text x="50.8" y="157.2">17</text>
<text x="50.8" y="159.8">19</text>
<text x="73.6" y="159.8">30</text>
<text x="73.6" y="157.2">32</text>
<text x="118.1" y="157.2">17</text>
<text x="118.1" y="159.8">19</text>
<text x="140.9" y="159.8">30</text>
<text x="140.9" y="157.2">32</text>
<text x="50.8" y="162.3">20</text>
<text x="50.8" y="164.8">22</text>
<text x="50.8" y="167.4">23</text>
<text x="73.6" y="167.4">26</text>
<text x="73.6" y="164.8">27</text>
<text x="73.6" y="162.3">29</text>
<text x="118.1" y="162.3">20</text>
<text x="118.1" y="164.8">22</text>
<text x="118.1" y="167.4">23</text>
<text x="140.9" y="167.4">26</text>
<text x="140.9" y="164.8">27</text>
<text x="140.9" y="162.3">29</text>
</g>
<g font-size="1.8" fill="#0f0f0f">
<text x="39.4" y="53">LA1</text>
<text x="84" y="53">VA1</text>
<text x="102.9" y="53">LD1</text>
<text x="102.9" y="50.5">LD0</text>
<text x="155" y="53">VD1</text>
<text x="155" y="50.5">VD0</text>
<text x="172.7" y="50.5">LD16</text>
<text x="172.7" y="53">LD17</text>
<text x="224.8" y="53">VD1</text>
<text x="224.8" y="50.5">VD0</text>
<text x="39.4" y="55.5">LA2</text>
<text x="39.4" y="58.1">LA3</text>
<text x="84" y="55.5">VA2</text>
<text x="84" y="58.1">VA3</text>
<text x="102.9" y="55.5">LD2</text>
<text x="102.9" y="58.1">LD3</text>
<text x="155" y="55.5">VD2</text>
<text x="155" y="58.1">VD3</text>
<text x="172.7" y="58.1">LD19</text>
<text x="172.7" y="55.5">LD18</text>
<text x="224.8" y="58.1">VD3</text>
<text x="224.8" y="55.5">VD2</text>
<text x="39.4" y="65.7">LA6</text>
<text x="39.4" y="63.2">LA5</text>
<text x="39.4" y="60.6">LA4</text>
<text x="84" y="63.2">VA5</text>
<text x="84" y="65.7">VA6</text>
<text x="84" y="60.6">VA4</text>
<text x="102.9" y="60.6">LD4</text>
<text x="102.9" y="63.2">LD5</text>
<text x="102.9" y="65.7">LD6</text>
<text x="155" y="63.2">VD5</text>
<text x="155" y="65.7">VD6</text>
<text x="155" y="60.6">VD4</text>
<text x="172.7" y="60.6">LD20</text>
<text x="172.7" y="65.7">LD22</text>
<text x="172.7" y="63.2">LD21</text>
<text x="224.8" y="65.7">VD6</text>
<text x="224.8" y="60.6">VD4</text>
<text x="224.8" y="63.2">VD5</text>
<text x="39.4" y="70.8">LA8</text>
<text x="39.4" y="68.2">LA7</text>
<text x="84" y="70.8">VA8</text>
<text x="84" y="68.2">VA7</text>
<text x="102.9" y="68.2">LD7</text>
<text x="102.9" y="70.8">LD8</text>
<text x="155" y="68.2">VD7</text>
<text x="155" y="70.8">VD8</text>
<text x="172.7" y="68.2">LD23</text>
<text x="172.7" y="70.8">LD24</text>
<text x="224.8" y="68.2">VD7</text>
<text x="224.8" y="70.8">VD8</text>
<text x="39.4" y="73.3">LA9</text>
<text x="39.4" y="75.9">LA10</text>
<text x="82.8" y="75.9">VA10</text>
<text x="84" y="73.3">VA9</text>
<text x="102.9" y="75.9">LD10</text>
<text x="102.9" y="73.3">LD9</text>
<text x="153.8" y="75.9">VD10</text>
<text x="155" y="73.3">VD9</text>
<text x="172.7" y="75.9">LD26</text>
<text x="172.7" y="73.3">LD25</text>
<text x="223.6" y="75.9">VD10</text>
<text x="224.8" y="73.3">VD9</text>
<text x="39.4" y="83.5">LA13</text>
<text x="39.4" y="78.4">LA11</text>
<text x="39.4" y="80.9">LA12</text>
<text x="82.8" y="80.9">VA12</text>
<text x="82.8" y="78.4">VA11</text>
<text x="82.8" y="83.5">VA13</text>
<text x="102.9" y="83.5">LD13</text>
<text x="102.9" y="78.4">LD11</text>
<text x="102.9" y="80.9">LD12</text>
<text x="153.8" y="83.5">VD13</text>
<text x="153.8" y="78.4">VD11</text>
<text x="153.8" y="80.9">VD12</text>
<text x="172.7" y="83.5">LD29</text>
<text x="172.7" y="80.9">LD28</text>
<text x="172.7" y="78.4">LD27</text>
<text x="223.6" y="80.9">VD12</text>
<text x="223.6" y="78.4">VD11</text>
<text x="223.6" y="83.5">VD13</text>
<text x="39.4" y="88.6">LA15</text>
<text x="39.4" y="86">LA14</text>
<text x="82.8" y="88.6">VA15</text>
<text x="82.8" y="86">VA14</text>
<text x="102.9" y="86">LD14</text>
<text x="102.9" y="88.6">LD15</text>
<text x="153.8" y="88.6">VD15</text>
<text x="153.8" y="86">VD14</text>
<text x="172.7" y="86">LD30</text>
<text x="172.7" y="88.6">LD31</text>
<text x="223.6" y="88.6">VD15</text>
<text x="223.6" y="86">VD14</text>
<text x="39.4" y="131.7">LA25</text>
<text x="39.4" y="129.2">LA24</text>
<text x="86.4" y="129.2">VD8</text>
<text x="86.4" y="131.7">VD9</text>
<text x="102.9" y="129.2">LD16</text>
<text x="102.9" y="131.7">LD17</text>
<text x="159" y="131.7">VA1</text>
<text x="39.4" y="134.3">LA26</text>
<text x="39.4" y="136.8">LA27</text>
<text x="85.2" y="134.3">VD10</text>
<text x="85.2" y="136.8">VD11</text>
<text x="102.9" y="136.8">LD19</text>
<text x="102.9" y="134.3">LD18</text>
<text x="159" y="136.8">VA3</text>
<text x="159" y="134.3">VA2</text>
<text x="39.4" y="139.4">LA28</text>
<text x="39.4" y="141.9">LA29</text>
<text x="85.2" y="139.4">VD12</text>
<text x="85.2" y="141.9">VD13</text>
<text x="102.9" y="139.4">LD20</text>
<text x="102.9" y="141.9">LD21</text>
<text x="159" y="141.9">VA5</text>
<text x="159" y="139.4">VA4</text>
<text x="39.4" y="144.4">LA30</text>
<text x="39.4" y="149.5">LA16</text>
<text x="39.4" y="147">LA31</text>
<text x="85.2" y="147">VD15</text>
<text x="85.2" y="144.4">VD14</text>
<text x="87.9" y="149.5">VA16</text>
<text x="102.9" y="147">LD23</text>
<text x="102.9" y="149.5">LD24</text>
<text x="102.9" y="144.4">LD22</text>
<text x="159" y="147">VA7</text>
<text x="159" y="149.5">VA8</text>
<text x="159" y="144.4">VA6</text>
<text x="39.4" y="154.6">LA18</text>
<text x="39.4" y="152.1">LA17</text>
<text x="87.9" y="152.1">VA17</text>
<text x="87.9" y="154.6">VA18</text>
<text x="102.9" y="152.1">LD25</text>
<text x="102.9" y="154.6">LD26</text>
<text x="157.8" y="154.6">VA10</text>
<text x="159" y="152.1">VA9</text>
<text x="39.4" y="157.1">LA19</text>
<text x="39.4" y="159.7">LA20</text>
<text x="87.9" y="159.7">VA20</text>
<text x="87.9" y="157.1">VA19</text>
<text x="102.9" y="157.1">LD27</text>
<text x="102.9" y="159.7">LD28</text>
<text x="157.8" y="157.1">VA11</text>
<text x="157.8" y="159.7">VA12</text>
<text x="39.4" y="167.3">LA23</text>
<text x="39.4" y="164.8">LA22</text>
<text x="39.4" y="162.2">LA21</text>
<text x="87.9" y="167.3">VA23</text>
<text x="87.9" y="164.8">VA22</text>
<text x="87.9" y="162.2">VA21</text>
<text x="102.9" y="162.2">LD29</text>
<text x="102.9" y="164.8">LD30</text>
<text x="102.9" y="167.3">LD31</text>
<text x="157.8" y="164.8">VA14</text>
<text x="157.8" y="167.3">VA15</text>
<text x="157.8" y="162.2">VA13</text>
</g>
</svg>
